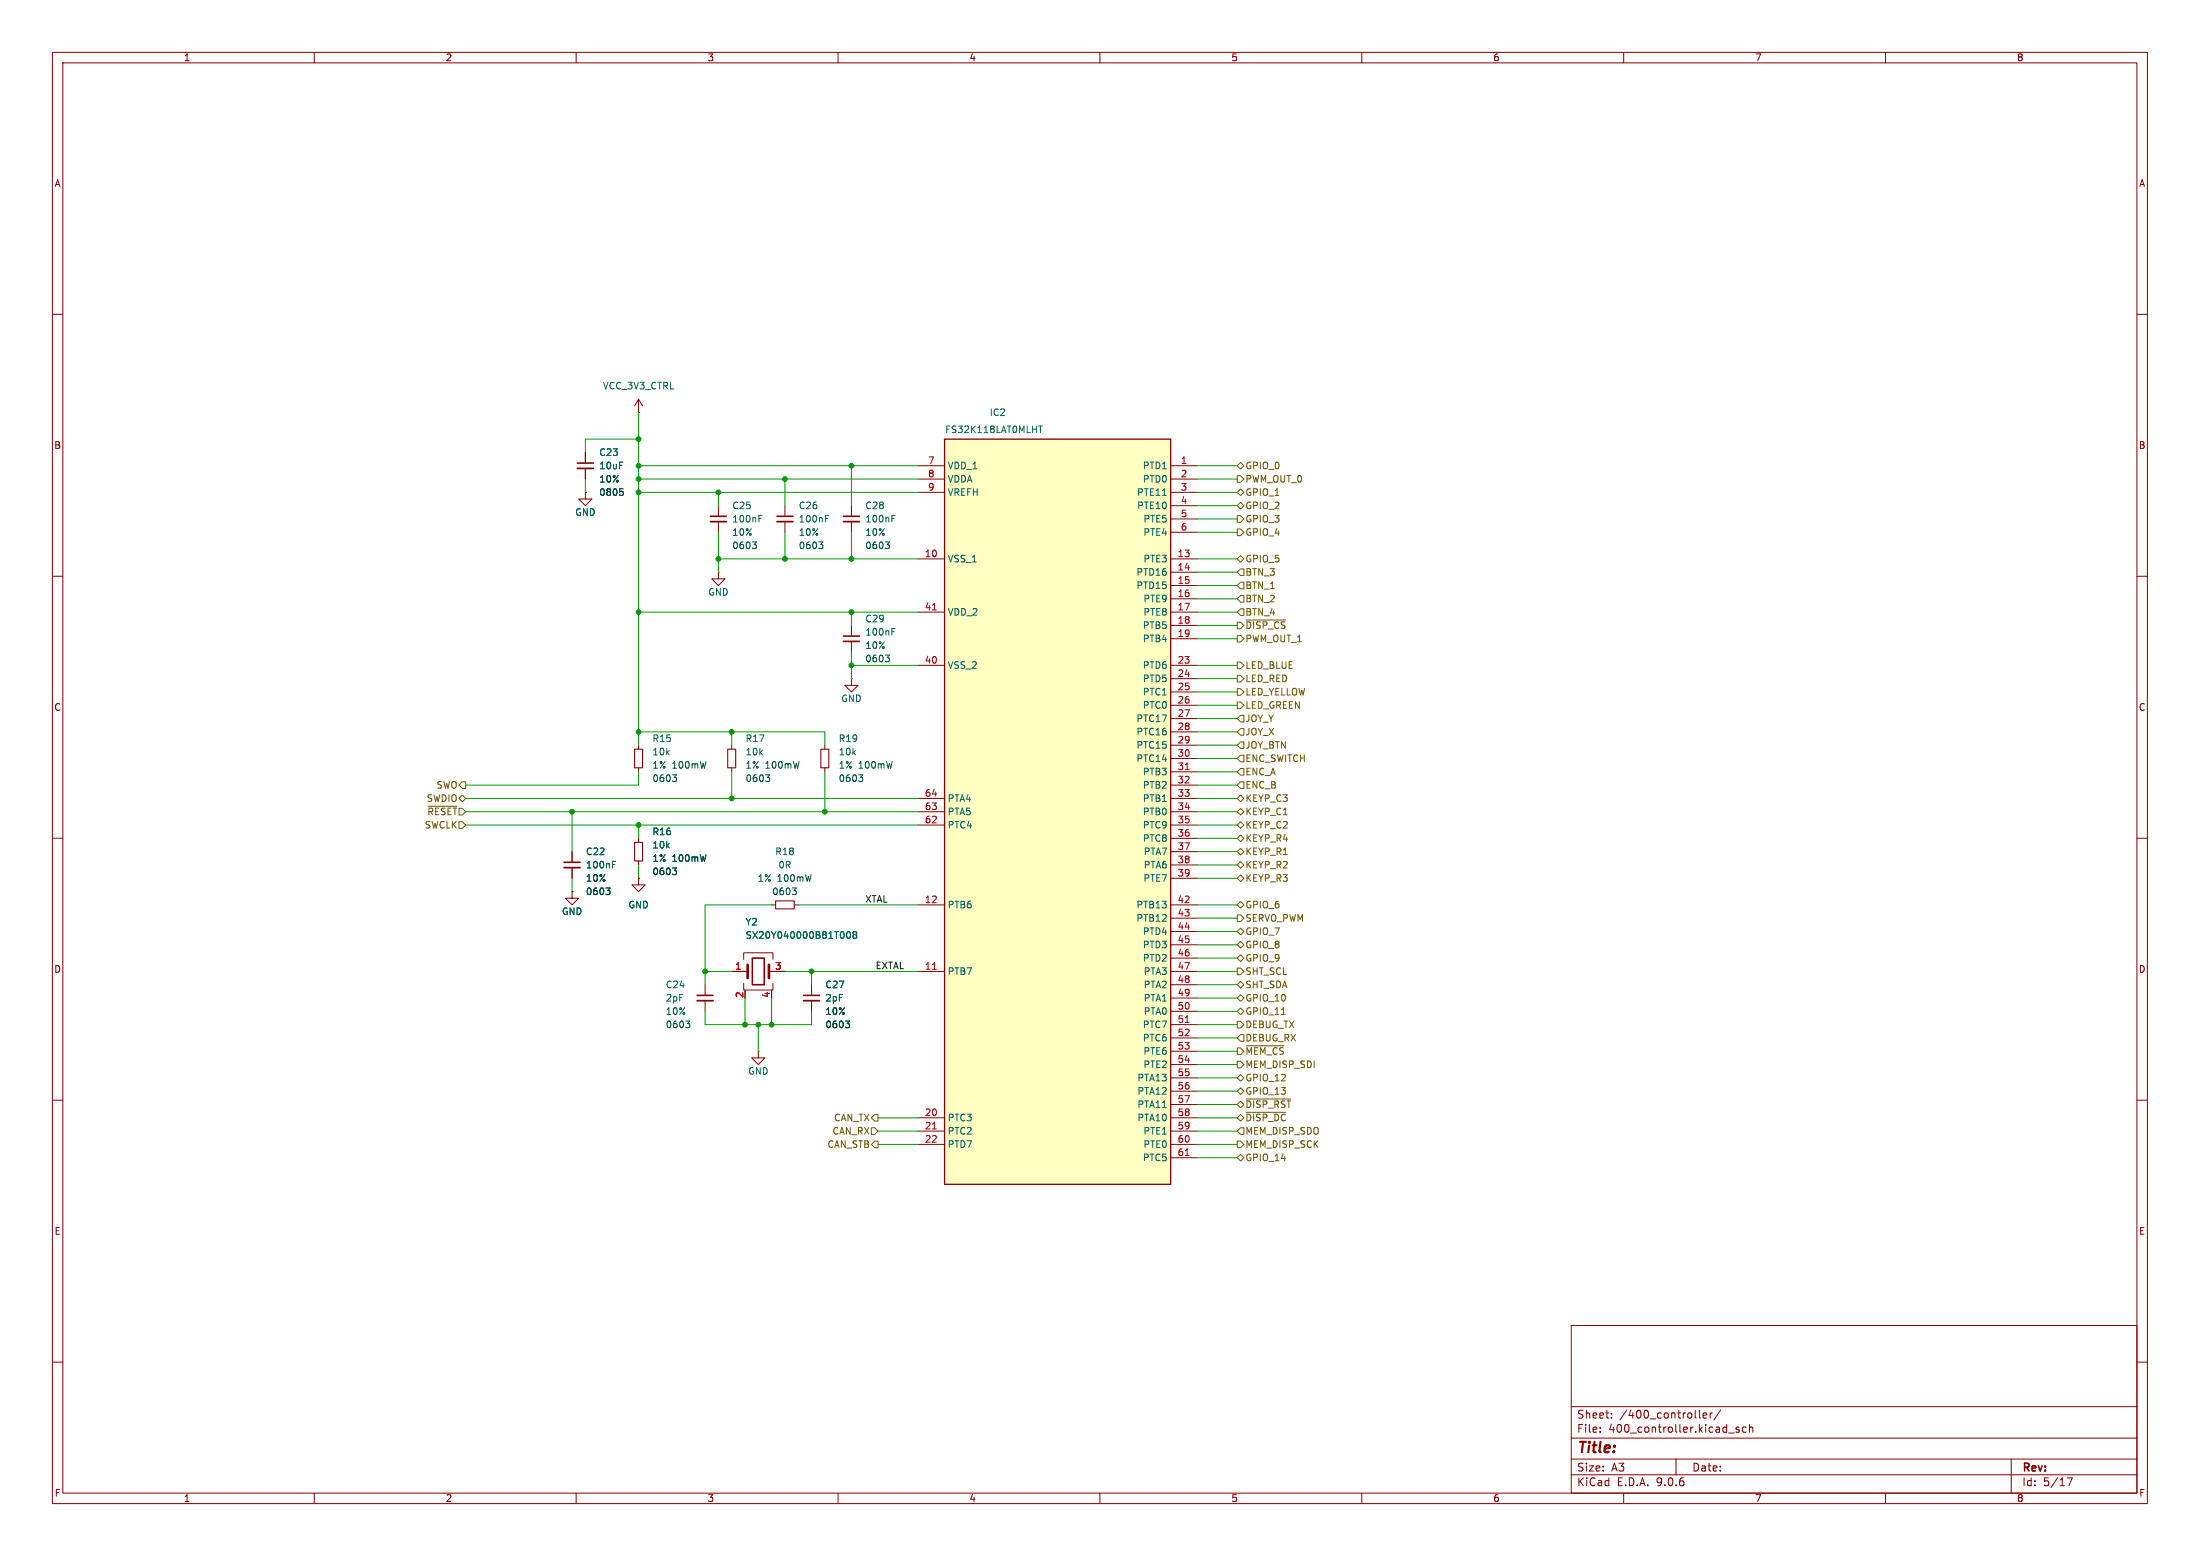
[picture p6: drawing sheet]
<svg xmlns="http://www.w3.org/2000/svg" width="297mm" height="210mm" viewBox="0 0 297 210" stroke-linecap="round" stroke-linejoin="round" font-family="sans-serif">
<g fill="none" stroke="#840000" stroke-width=".14">
<path d="M7.1 7.1h282.8v195.8h-282.8zM8.5 8.5h280v193h-280zM42.4 7.1v1.4M77.8 7.1v1.4M113.1 7.1v1.4M148.5 7.1v1.4M183.8 7.1v1.4M219.2 7.1v1.4M254.6 7.1v1.4M7.1 42.4h1.4M288.5 42.4h1.4M7.1 77.8h1.4"/>
<path d="M97 77.2v.9h-.9l.9 .9 .9-.9h-.9M97 77.2h.1M97 68.2v1.5M97 70.4v1.4M106 68.2v1.5M106 70.4v1.4M114.9 68.2v1.5M114.9 70.4v1.4M288.5 77.8h1.4M114.9 91.6v.9h-.9l.9 .9 .9-.9h-.9M114.9 91.6h.1M114.9 84.4v1.4"/>
<path d="M114.9 86.6v1.4M7.1 113.1h1.4M77.2 114.9v1.5M77.2 117.1v1.4M85.7 101.1h1v2.5h-1zM85.7 113.7h1v2.5h-1zM86.2 118.5v.9h.9l-.9 .9-.9-.9h.9M86.2 118.5h.1M86.2 100.6v.5M86.2 103.6v.6M86.2 113.1v.6M86.2 116.2v.5"/>
<path d="M98.2 101.1h1.1v2.5h-1.1zM98.8 100.6v.5M98.8 103.6v.6M110.8 101.1h1.1v2.5h-1.1zM111.4 100.6v.5M111.4 103.6v.6M288.5 113.1h1.4M77.2 120.3v.9h-.9l.9 .9 .9-.9h-.9M77.2 120.3h.1M95.2 132.9v1.4M95.2 135.1v1.4M7.1 148.5h1.4"/>
<path d="M102.4 141.9v.9h.9l-.9 .9-.9-.9h.9M102.4 141.9h.1M288.5 148.5h1.4M212.1 178.9h76.4v22.6h-76.4zM7.1 183.8h1.4M212.1 199h76.4M212.1 196.9h76.4M212.1 194.1h76.4M212.1 189.9h76.4M216 193.2v.1M216 192.7v.1M217.5 191.3v.1"/>
<path d="M217.5 190.7v.1M226.3 196.9v2.1M229.4 190.3v.9l.2 .2M229.9 191l.5-.1v-.2h-.3l-.2 .1 .1 .6h.4M230.9 190.7v.7M231.2 190.7h-.2l-.1 .2M232.3 190.3l-.9 1.4M233.4 193.4h.8M234.8 192.7l-.3-.1-.1 .2v.1l.4 .1v.3h-.4M235.7 192.7l-.3-.1-.2 .2 .1 .5h.4M236.2 192.7l.1-.1 .3 .1v.6M236.2 192.2v1.1"/>
<path d="M271.5 196.9v4.6M279.1 199.5h.7l-.5 1M288.5 183.8h1.4M42.4 201.5v1.4M77.8 201.5v1.4M113.1 201.5v1.4M148.5 201.5v1.4M183.8 201.5v1.4M219.2 201.5v1.4M254.6 201.5v1.4"/>
</g>
<path d="M95.9 69.7h2.2M104.9 69.7h2.1M113.9 69.7h2.1M113.9 85.8h2.1M76.2 116.4h2.1M94.1 134.3h2.2" fill="none" stroke="#840000" stroke-width=".22"/>
<path d="M95.9 70.4h2.2M104.9 70.4h2.1M113.9 70.4h2.1M113.9 86.6h2.1M76.2 117.1h2.1M94.1 135.1h2.2" fill="none" stroke="#840000" stroke-width=".23"/>
<path d="M102.5 70h.3M102.5 69.6h.4M111.4 70h.3M111.4 69.6h.5M120.4 70h.3M120.4 69.6h.4M120.4 85.3h.3M120.4 84.8h.4M82.7 116.7h.3M82.7 116.3h.4" fill="none" stroke="#006464" stroke-width=".14"/>
<g fill="none" stroke="#004848" stroke-width=".14">
<path d="M101.6 73.1h.5l-.3 .4M101.9 73.5l.2 .2v.2l-.2 .1M110.5 73.1h.6l-.3 .4M110.9 73.5l.2 .2v.2l-.2 .1M119.5 73.1h.6l-.3 .4M119.9 73.5l.2 .2v.2l-.2 .1M119.5 88.4h.6l-.3 .4M119.9 88.8l.2 .1v.2l-.2 .2M81.8 119.8h.6l-.3 .4M90.8 104.6h.5l-.3 .3M90.8 117.2h.5l-.3 .3M91.2 104.9l.1 .2v.2l-.1 .2"/>
<path d="M91.2 117.5l.1 .2v.2l-.1 .1M103.3 104.6h.6l-.3 .3M103.7 104.9l.2 .2v.2l-.2 .2M115.9 104.6h.6l-.3 .3M116.3 104.9l.2 .2v.2l-.2 .2M82.2 120.2l.2 .2v.2l-.2 .1M92.6 137.8h.5l-.3 .3M93 138.1l.1 .2v.2l-.1 .2"/>
</g>
<path d="M127.5 59.3h30.5v100.5h-30.5z" fill="#ffffc2"/>
<path d="M127.5 59.3h30.5v100.5h-30.5z" fill="none" stroke="#840000" stroke-width=".18"/>
<g fill="none" stroke="#840000" stroke-width=".14">
<path d="M86.2 55.7h.1M86.2 53.9l-.5 .9M86.2 53.9l.5 .9M86.2 53.9v1.8M79 66.5v.9h-.9l.9 .8 .9-.8h-.9M79 66.5h.1M79 61.1v1.4M79 63.2v1.5M123.9 62.9h3.6M123.9 64.7h3.6M123.9 66.5h3.6M123.9 75.4h3.6"/>
<path d="M158 62.9h3.6M158 64.7h3.6M158 66.5h3.6M158 75.4h3.6M158 68.2h3.6M158 70h3.6M158 71.8h3.6M158 77.2h3.6M158 79h3.6M123.9 82.6h3.6M123.9 89.8h3.6M158 82.6h3.6"/>
<path d="M158 89.8h3.6M158 80.8h3.6M158 84.4h3.6M158 86.2h3.6M158 91.6h3.6M158 93.4h3.6M158 95.2h3.6M158 97h3.6M158 98.8h3.6M77.2 114.9v1.5M77.2 117.1v1.4M86.2 118.5h.1"/>
<path d="M86.2 113.1v.6M86.2 116.2v.5M123.9 107.8h3.6M123.9 109.6h3.6M123.9 111.4h3.6M158 107.8h3.6M158 109.6h3.6M158 111.4h3.6M158 100.6h3.6M158 102.4h3.6M158 104.2h3.6M158 106h3.6"/>
<path d="M158 113.1h3.6M158 114.9h3.6M158 116.7h3.6M158 118.5h3.6M77.2 120.3h.1M98.8 131.1h2.1M100.4 129.5v-.9h3.9v.9M100.4 132.7v.9h3.9v-.9M100.6 133.6v.2M103.8 131.1h2.2M104.2 122.1h.5M104.2 133.6v.2"/>
<path d="M104.7 121.6h2.5v1.1h-2.5zM107.2 122.1h.6M109.6 132.9v1.4M109.6 135.1v1.4M123.9 122.1h3.6M123.9 131.1h3.6M158 122.1h3.6M158 131.1h3.6M158 123.9h3.6M158 125.7h3.6M158 127.5h3.6M158 129.3h3.6"/>
<path d="M158 132.9h3.6M158 134.7h3.6M158 136.5h3.6M158 138.3h3.6M123.9 150.9h3.6M123.9 152.7h3.6M123.9 154.5h3.6M158 150.9h3.6M158 152.7h3.6M158 154.5h3.6M158 140.1h3.6M158 141.9h3.6"/>
<path d="M158 143.7h3.6M158 145.5h3.6M158 147.3h3.6M158 149.1h3.6M158 156.3h3.6"/>
</g>
<path d="M125.9 82.3h.5M160 103.9h.5M125.9 130.8h.5M160 138h.5M125.9 152.4h.5M160 156h.5" fill="none" stroke="#a90000" stroke-width=".14"/>
<path d="M140.2 57.5h.5M140.5 57.5v.9M82.7 116.7h.3M82.7 116.3h.4M114.4 125.8l.1-.1a.48 .48 0 0 1 .3 .5 .48 .48 0 0 1-.3 .4l-.2-.3zM115.3 126.1l-.1-.1 .1-.3h.2l.2 .2-.2 .2M115.3 126.1l-.1 .2v.3h.1h.3l.1-.1v-.2l-.2-.2M115.3 126.1h.2" fill="none" stroke="#006464" stroke-width=".14"/>
<path d="M77.9 62.5h2.2M101.6 129.3h1.6v3.6h-1.6zM108.5 134.3h2.1" fill="none" stroke="#840000" stroke-width=".22"/>
<path d="M77.9 63.2h2.2M108.5 135.1h2.1" fill="none" stroke="#840000" stroke-width=".23"/>
<path d="M83.7 66h.4M84 66.3l.1 .2v.2l-.1 .2M81.8 119.8h.6l-.3 .4M90.8 117.2h.5l-.3 .3M91.2 117.5l.1 .2v.2l-.1 .1M106.9 119.8h.6l-.3 .4M82.2 120.2l.2 .2v.2l-.2 .1M107.3 120.2l.2 .2v.2l-.2 .1M114.1 137.8h.6l-.3 .3M114.5 138.1l.2 .2v.2l-.2 .2" fill="none" stroke="#004848" stroke-width=".14"/>
<path d="M100.9 130.2v1.8M103.8 130.2v1.8" fill="none" stroke="#840000" stroke-width=".36"/>
<g fill="none" stroke="#725600" stroke-width=".14">
<path d="M167 64.2h.5l.4 .5-.4 .4h-.5zM167 66.5l.5-.5 .4 .5-.4 .4zM167 68.2l.5-.4 .4 .4-.4 .5zM167 71.4h.5l.4 .4-.4 .5h-.5zM167 69.6h.5l.4 .4-.4 .5h-.5zM167 62.9l.5-.5 .4 .5-.4 .4zM167 75.4l.5-.4 .4 .4-.4 .5zM167 77.2l.5-.4h.4v.9h-.4zM167.5 78.6h.4v.9h-.4l-.5-.5zM167 82.6l.5-.4h.4v.9h-.4zM167 85.8h.5l.4 .4-.4 .5h-.5zM167 84h.5l.4 .4-.4 .5h-.5z"/>
<path d="M167 89.4h.5l.4 .4-.4 .4h-.5zM167 91.1h.5l.4 .5-.4 .4h-.5zM167 92.9h.5l.4 .5-.4 .4h-.5zM167 80.8l.5-.4h.4v.9h-.4zM167 94.7h.5l.4 .5-.4 .4h-.5zM167.5 98.3h.4v.9h-.4l-.5-.4zM167.5 96.5h.4v.9h-.4l-.5-.4zM168.2 83.7h5.4M57.8 108.8h3.9M62 110.9h.4l.5 .5-.5 .4h-.4zM62.4 107.3l.5 .5-.5 .4-.4-.4zM62.4 105.5h.5v.9h-.5l-.4-.4z"/>
<path d="M167 111.4l.5-.5 .4 .5-.4 .4zM167 113.1l.5-.4 .4 .4-.4 .5zM167 107.8l.5-.5 .4 .5-.4 .4zM167 118.5l.5-.4 .4 .4-.4 .5zM167 116.7l.5-.4 .4 .4-.4 .5zM167 114.9l.5-.4 .4 .4-.4 .5zM167 100.6l.5-.5h.4v.9h-.4zM167 109.6l.5-.5 .4 .5-.4 .4zM167.5 105.5h.4v.9h-.4l-.5-.4zM167.5 101.9h.4v.9h-.4l-.5-.4zM167.5 103.7h.4v.9h-.4l-.5-.4zM167 122.1l.5-.4 .4 .4-.4 .5z"/>
<path d="M167 136.5l.5-.5 .4 .5-.4 .4zM167 137.8h.5l.4 .5-.4 .4h-.5zM167 129.3l.5-.4 .4 .4-.4 .5zM167 132.9l.5-.4 .4 .4-.4 .5zM167 125.7l.5-.4 .4 .4-.4 .5zM167 130.7h.5l.4 .4-.4 .5h-.5zM167 127.5l.5-.4 .4 .4-.4 .5zM167 123.5h.5l.4 .4-.4 .5h-.5zM167 134.7l.5-.4 .4 .4-.4 .4zM167.5 139.6h.4v.9h-.4l-.5-.4zM173 136.9h.5M117.6 152.2h.5l.4 .5-.4 .4h-.5z"/>
<path d="M117.6 154.5l.5-.5h.4v.9h-.4zM117.6 150.9l.5-.5h.4v.9h-.4zM167 154h.5l.4 .5-.4 .4h-.5zM167 156.3l.5-.5 .4 .5-.4 .4zM167 152.7l.5-.5h.4v.9h-.4zM167 150.9l.5-.5 .4 .5-.4 .4zM167 143.2h.5l.4 .5-.4 .4h-.5zM167 145.5l.5-.5 .4 .5-.4 .4zM167 147.3l.5-.5 .4 .5-.4 .4zM167 149.1l.5-.5 .4 .5-.4 .4zM167 141.4h.5l.4 .5-.4 .4h-.5zM168.2 150.1h5.4"/>
<path d="M168.2 148.3h6M168.2 141.1h5.1"/>
</g>
<g fill="none" stroke="#009600" stroke-width=".14">
<path d="M86.2 55.7v44.9M86.2 59.3h-7.2v1.8M79 64.7v1.8M86.2 62.9h37.7M86.2 64.7h37.7M86.2 66.5h37.7M97 75.4h26.9M97 66.5v1.7M97 71.8v5.4M106 64.7v3.5M106 71.8v3.6M114.9 62.9v5.3"/>
<path d="M114.9 71.8v3.6M161.6 75.4h5.4M161.6 62.9h5.4M161.6 64.7h5.4M161.6 70h5.4M161.6 68.2h5.4M161.6 66.5h5.4M161.6 71.8h5.4M161.6 79h5.4M161.6 77.2h5.4M86.2 82.6h37.7M86.2 98.8h25.2v1.8"/>
<path d="M98.8 98.8v1.8M114.9 89.8h9M114.9 82.6v1.8M114.9 88v3.6M161.6 80.8h5.4M161.6 91.6h5.4M161.6 95.2h5.4M161.6 93.4h5.4M161.6 89.8h5.4M161.6 97h5.4M161.6 82.6h5.4M161.6 98.8h5.4"/>
<path d="M161.6 86.2h5.4M161.6 84.4h5.4M62.9 107.8h61M62.9 109.6h61M62.9 111.4h61M77.2 109.6v5.3M77.2 118.5v1.8M86.2 104.2v1.8h-23.3M86.2 111.4v1.7M86.2 116.7v1.8M98.8 104.2v3.6M111.4 104.2v5.4"/>
<path d="M161.6 106h5.4M161.6 107.8h5.4M161.6 109.6h5.4M161.6 113.1h5.4M161.6 116.7h5.4M161.6 118.5h5.4M161.6 111.4h5.4M161.6 100.6h5.4M161.6 102.4h5.4M161.6 114.9h5.4M161.6 104.2h5.4M95.2 136.5v1.8h14.4v-1.8"/>
<path d="M95.2 131.1h3.6M100.6 134.7v3.6M102.4 138.3v3.6M104.2 122.1h-9v10.8M104.2 134.7v3.6M106 131.1h17.9M107.8 122.1h16.1M109.6 131.1v1.8M161.6 123.9h5.4M161.6 136.5h5.4M161.6 138.3h5.4M161.6 134.7h5.4"/>
<path d="M161.6 131.1h5.4M161.6 129.3h5.4M161.6 125.7h5.4M161.6 127.5h5.4M161.6 132.9h5.4M161.6 122.1h5.4M118.5 150.9h5.4M118.5 154.5h5.4M118.5 152.7h5.4M161.6 140.1h5.4M161.6 141.9h5.4M161.6 147.3h5.4"/>
<path d="M161.6 145.5h5.4M161.6 143.7h5.4M161.6 149.1h5.4M161.6 150.9h5.4M161.6 154.5h5.4M161.6 152.7h5.4M161.6 156.3h5.4"/>
</g>
<g fill="#009600" stroke="#009600" stroke-width=".14">
<circle cx="98.8" cy="98.8" r=".32"/>
<circle cx="86.2" cy="98.8" r=".32"/>
<circle cx="86.2" cy="82.6" r=".32"/>
<circle cx="77.2" cy="109.6" r=".32"/>
<circle cx="98.8" cy="107.8" r=".32"/>
<circle cx="86.2" cy="111.4" r=".32"/>
<circle cx="111.4" cy="109.6" r=".32"/>
<circle cx="95.2" cy="131.1" r=".32"/>
<circle cx="102.4" cy="138.3" r=".32"/>
<circle cx="104.2" cy="138.3" r=".32"/>
<circle cx="100.6" cy="138.3" r=".32"/>
<circle cx="109.6" cy="131.1" r=".32"/>
<circle cx="114.9" cy="75.4" r=".32"/>
<circle cx="106" cy="75.4" r=".32"/>
<circle cx="106" cy="64.7" r=".32"/>
<circle cx="97" cy="75.4" r=".32"/>
<circle cx="114.9" cy="89.8" r=".32"/>
<circle cx="114.9" cy="82.6" r=".32"/>
<circle cx="114.9" cy="62.9" r=".32"/>
<circle cx="97" cy="66.5" r=".32"/>
<circle cx="86.2" cy="59.3" r=".32"/>
<circle cx="86.2" cy="66.5" r=".32"/>
<circle cx="86.2" cy="64.7" r=".32"/>
<circle cx="86.2" cy="62.9" r=".32"/>
</g>
<text font-size="2" fill="#840000" x="212.8" y="196.5">Title:</text>
<g font-size="1.5" fill="#840000">
<text x="212.8" y="191.6">Sheet:</text>
<text x="218.6" y="191.6">/400_controller/</text>
<text x="212.8" y="193.5">File:</text>
<text x="217.1" y="193.5">400_controller.kicad_sch</text>
<text x="212.8" y="200.7">KiCad</text>
<text x="212.8" y="198.7">Size:</text>
<text x="217.5" y="198.7">A3</text>
<text x="218.3" y="200.7">E.D.A.</text>
<text x="223.7" y="200.7">9.0.6</text>
<text x="228.4" y="198.7">Date:</text>
<text x="272.9" y="198.9">Rev:</text>
<text x="272.9" y="200.7">Id:</text>
<text x="275.8" y="200.7">5/17</text>
</g>
<g font-size="1.3" fill="#840000">
<text x="24.7" y="8.4">1</text>
<text x="60.1" y="8.4">2</text>
<text x="95.5" y="8.4">3</text>
<text x="130.8" y="8.4">4</text>
<text x="166.2" y="8.4">5</text>
<text x="201.5" y="8.4">6</text>
<text x="236.9" y="8.4">7</text>
<text x="272.2" y="8.4">8</text>
<text x="7.3" y="25.4">A</text>
<text x="288.7" y="25.4">A</text>
<text x="7.2" y="60.7">B</text>
<text x="288.7" y="60.7">B</text>
<text x="7.2" y="96.1">C</text>
<text x="288.7" y="96.1">C</text>
<text x="7.2" y="131.4">D</text>
<text x="288.7" y="131.4">D</text>
<text x="7.3" y="166.8">E</text>
<text x="288.7" y="166.8">E</text>
<text x="7.3" y="202.1">F</text>
<text x="24.7" y="202.9">1</text>
<text x="60.1" y="202.9">2</text>
<text x="95.5" y="202.9">3</text>
<text x="130.8" y="202.9">4</text>
<text x="166.2" y="202.9">5</text>
<text x="201.5" y="202.9">6</text>
<text x="236.9" y="202.9">7</text>
<text x="272.2" y="202.9">8</text>
<text x="288.7" y="202.1">F</text>
</g>
<g font-size="1.3" fill="#006464">
<text x="81.3" y="52.7">VCC_3V3_CTRL</text>
<text x="127.5" y="58.6">FS32K118LAT0MLHT</text>
<text x="133.5" y="56.3">IC2</text>
<text x="80.8" y="61.7">C23</text>
<text x="80.8" y="63.5">10uF</text>
<text x="127.9" y="63.5">VDD_1</text>
<text x="127.9" y="65.3">VDDA</text>
<text x="154.2" y="63.5">PTD1</text>
<text x="154.2" y="65.3">PTD0</text>
<text x="77.6" y="69.8">GND</text>
<text x="98.8" y="70.7">100nF</text>
<text x="98.8" y="68.9">C25</text>
<text x="107.8" y="70.7">100nF</text>
<text x="107.8" y="68.9">C26</text>
<text x="116.7" y="70.7">100nF</text>
<text x="116.7" y="68.9">C28</text>
<text x="127.9" y="67.1">VREFH</text>
<text x="153.4" y="67.1">PTE11</text>
<text x="153.4" y="68.9">PTE10</text>
<text x="154.3" y="70.7">PTE5</text>
<text x="127.9" y="76">VSS_1</text>
<text x="153.4" y="77.8">PTD16</text>
<text x="154.3" y="72.5">PTE4</text>
<text x="154.3" y="76">PTE3</text>
<text x="95.5" y="80.5">GND</text>
<text x="127.9" y="83.2">VDD_2</text>
<text x="153.4" y="79.6">PTD15</text>
<text x="154.3" y="81.4">PTE9</text>
<text x="154.3" y="83.2">PTE8</text>
<text x="116.7" y="85.9">100nF</text>
<text x="116.7" y="84.1">C29</text>
<text x="154.2" y="85">PTB5</text>
<text x="154.2" y="86.8">PTB4</text>
<text x="113.5" y="94.9">GND</text>
<text x="127.9" y="90.4">VSS_2</text>
<text x="154.2" y="90.4">PTD6</text>
<text x="154.2" y="92.2">PTD5</text>
<text x="154.2" y="94">PTC1</text>
<text x="154.2" y="95.8">PTC0</text>
<text x="88" y="100.3">R15</text>
<text x="100.6" y="100.3">R17</text>
<text x="113.2" y="100.3">R19</text>
<text x="153.4" y="97.6">PTC17</text>
<text x="153.4" y="99.4">PTC16</text>
<text x="153.4" y="101.2">PTC15</text>
<text x="88" y="102.1">10k</text>
<text x="100.6" y="102.1">10k</text>
<text x="113.2" y="102.1">10k</text>
<text x="153.4" y="103">PTC14</text>
<text x="154.2" y="104.8">PTB3</text>
<text x="154.2" y="106.6">PTB2</text>
<text x="88" y="112.9">R16</text>
<text x="127.9" y="108.4">PTA4</text>
<text x="127.9" y="110.2">PTA5</text>
<text x="127.9" y="112">PTC4</text>
<text x="154.2" y="108.4">PTB1</text>
<text x="154.2" y="110.2">PTB0</text>
<text x="154.2" y="112">PTC9</text>
<text x="154.2" y="113.8">PTC8</text>
<text x="79" y="117.4">100nF</text>
<text x="79" y="115.6">C22</text>
<text x="88" y="114.7">10k</text>
<text x="104.6" y="115.6">R18</text>
<text x="105" y="117.4">0R</text>
<text x="154.3" y="119.1">PTE7</text>
<text x="154.3" y="115.6">PTA7</text>
<text x="154.3" y="117.4">PTA6</text>
<text x="75.8" y="123.6">GND</text>
<text x="84.8" y="122.7">GND</text>
<text x="100.6" y="125">Y2</text>
<text x="127.9" y="122.7">PTB6</text>
<text x="153.4" y="122.7">PTB13</text>
<text x="153.4" y="124.5">PTB12</text>
<text x="100.6" y="126.8">SX20Y040000B81T008</text>
<text x="127.9" y="131.7">PTB7</text>
<text x="154.2" y="126.3">PTD4</text>
<text x="154.2" y="128.1">PTD3</text>
<text x="154.2" y="129.9">PTD2</text>
<text x="154.3" y="131.7">PTA3</text>
<text x="89.8" y="135.3">2pF</text>
<text x="89.8" y="133.5">C24</text>
<text x="111.4" y="135.3">2pF</text>
<text x="111.4" y="133.5">C27</text>
<text x="154.3" y="133.5">PTA2</text>
<text x="154.3" y="135.3">PTA1</text>
<text x="154.3" y="137.1">PTA0</text>
<text x="154.2" y="138.9">PTC7</text>
<text x="154.2" y="140.7">PTC6</text>
<text x="154.3" y="142.5">PTE6</text>
<text x="100.9" y="145.2">GND</text>
<text x="153.5" y="146.1">PTA13</text>
<text x="153.5" y="147.9">PTA12</text>
<text x="153.5" y="149.7">PTA11</text>
<text x="154.3" y="144.3">PTE2</text>
<text x="127.9" y="151.5">PTC3</text>
<text x="127.9" y="153.3">PTC2</text>
<text x="127.9" y="155.1">PTD7</text>
<text x="153.5" y="151.5">PTA10</text>
<text x="154.3" y="153.3">PTE1</text>
<text x="154.3" y="155.1">PTE0</text>
<text x="154.2" y="156.9">PTC5</text>
</g>
<g font-size="1.3" fill="#004848">
<text x="80.8" y="65.3">10%</text>
<text x="80.8" y="67.1">0805</text>
<text x="98.8" y="72.5">10%</text>
<text x="98.8" y="74.2">0603</text>
<text x="107.8" y="72.5">10%</text>
<text x="107.8" y="74.2">0603</text>
<text x="116.7" y="72.5">10%</text>
<text x="116.7" y="74.2">0603</text>
<text x="116.7" y="87.7">10%</text>
<text x="116.7" y="89.5">0603</text>
<text x="88" y="103.9">1%</text>
<text x="88" y="105.7">0603</text>
<text x="90.7" y="103.9">100mW</text>
<text x="100.6" y="103.9">1%</text>
<text x="100.6" y="105.7">0603</text>
<text x="103.3" y="103.9">100mW</text>
<text x="113.2" y="103.9">1%</text>
<text x="113.2" y="105.7">0603</text>
<text x="115.9" y="103.9">100mW</text>
<text x="79" y="119.1">10%</text>
<text x="88" y="116.5">1%</text>
<text x="88" y="118.2">0603</text>
<text x="90.7" y="116.5">100mW</text>
<text x="102.2" y="119.1">1%</text>
<text x="104.9" y="119.1">100mW</text>
<text x="79" y="120.9">0603</text>
<text x="104.2" y="120.9">0603</text>
<text x="89.8" y="137.1">10%</text>
<text x="111.4" y="137.1">10%</text>
<text x="89.8" y="138.9">0603</text>
<text x="111.4" y="138.9">0603</text>
</g>
<g font-size="1.3" fill="#a90000">
<text x="125.2" y="62.7">7</text>
<text x="125.2" y="64.5">8</text>
<text x="159.3" y="62.7">1</text>
<text x="159.3" y="64.5">2</text>
<text x="125.2" y="66.3">9</text>
<text x="159.3" y="66.3">3</text>
<text x="159.3" y="68.1">4</text>
<text x="159.3" y="69.9">5</text>
<text x="159.3" y="71.7">6</text>
<text x="124.8" y="75.3">10</text>
<text x="158.9" y="75.3">13</text>
<text x="158.9" y="77">14</text>
<text x="124.8" y="82.4">41</text>
<text x="158.9" y="78.8">15</text>
<text x="158.9" y="80.6">16</text>
<text x="158.9" y="82.4">17</text>
<text x="124.8" y="89.6">40</text>
<text x="158.9" y="84.2">18</text>
<text x="158.9" y="86">19</text>
<text x="158.9" y="89.6">23</text>
<text x="158.9" y="91.4">24</text>
<text x="158.9" y="93.2">25</text>
<text x="158.9" y="95">26</text>
<text x="158.9" y="96.8">27</text>
<text x="158.9" y="98.6">28</text>
<text x="158.9" y="100.4">29</text>
<text x="124.8" y="107.6">64</text>
<text x="158.9" y="102.2">30</text>
<text x="158.9" y="104">31</text>
<text x="158.9" y="105.8">32</text>
<text x="158.9" y="107.6">33</text>
<text x="124.8" y="109.4">63</text>
<text x="124.8" y="111.2">62</text>
<text x="158.9" y="109.4">34</text>
<text x="158.9" y="111.2">35</text>
<text x="158.9" y="113">36</text>
<text x="158.9" y="114.8">37</text>
<text x="158.9" y="116.6">38</text>
<text x="158.9" y="118.4">39</text>
<text x="124.8" y="121.9">12</text>
<text x="158.9" y="121.9">42</text>
<text x="158.9" y="123.7">43</text>
<text x="158.9" y="125.5">44</text>
<text x="99.2" y="130.9">1</text>
<text x="104.6" y="130.9">3</text>
<text x="124.8" y="130.9">11</text>
<text x="158.9" y="127.3">45</text>
<text x="158.9" y="129.1">46</text>
<text x="158.9" y="130.9">47</text>
<text x="100.4" y="134.8" transform="rotate(-90 100.4 134.8)">2</text>
<text x="104" y="134.8" transform="rotate(-90 104 134.8)">4</text>
<text x="158.9" y="132.7">48</text>
<text x="158.9" y="134.5">49</text>
<text x="158.9" y="136.3">50</text>
<text x="158.9" y="138.1">51</text>
<text x="158.9" y="139.9">52</text>
<text x="158.9" y="141.7">53</text>
<text x="158.9" y="143.5">54</text>
<text x="158.9" y="145.3">55</text>
<text x="158.9" y="147.1">56</text>
<text x="158.9" y="148.9">57</text>
<text x="124.8" y="150.7">20</text>
<text x="124.8" y="152.5">21</text>
<text x="124.8" y="154.3">22</text>
<text x="158.9" y="150.7">58</text>
<text x="158.9" y="152.5">59</text>
<text x="158.9" y="154.3">60</text>
<text x="158.9" y="156.1">61</text>
</g>
<g font-size="1.3" fill="#725600">
<text x="168.1" y="65.3">PWM_OUT_0</text>
<text x="168.1" y="63.5">GPIO_0</text>
<text x="168.1" y="67.1">GPIO_1</text>
<text x="168.1" y="68.9">GPIO_2</text>
<text x="168.1" y="70.7">GPIO_3</text>
<text x="168.1" y="72.5">GPIO_4</text>
<text x="168.1" y="76">GPIO_5</text>
<text x="168.1" y="77.8">BTN_3</text>
<text x="168.1" y="83.2">BTN_4</text>
<text x="168.1" y="79.6">BTN_1</text>
<text x="168.1" y="81.4">BTN_2</text>
<text x="168.1" y="86.8">PWM_OUT_1</text>
<text x="168.1" y="85">~{DISP_CS}</text>
<text x="168.1" y="90.4">LED_BLUE</text>
<text x="168.1" y="92.2">LED_RED</text>
<text x="168.1" y="94">LED_YELLOW</text>
<text x="168.1" y="95.8">LED_GREEN</text>
<text x="168.1" y="99.4">JOY_X</text>
<text x="168.1" y="101.2">JOY_BTN</text>
<text x="168.1" y="97.6">JOY_Y</text>
<text x="58.9" y="106.6">SWO</text>
<text x="168.1" y="106.6">ENC_B</text>
<text x="168.1" y="103">ENC_SWITCH</text>
<text x="168.1" y="104.8">ENC_A</text>
<text x="57.3" y="112">SWCLK</text>
<text x="57.5" y="108.4">SWDIO</text>
<text x="57.6" y="110.2">~{RESET}</text>
<text x="168.1" y="112">KEYP_C2</text>
<text x="168.1" y="113.8">KEYP_R4</text>
<text x="168.1" y="108.4">KEYP_C3</text>
<text x="168.1" y="110.2">KEYP_C1</text>
<text x="168.1" y="119.1">KEYP_R3</text>
<text x="168.1" y="117.4">KEYP_R2</text>
<text x="168.1" y="115.6">KEYP_R1</text>
<text x="168.1" y="122.7">GPIO_6</text>
<text x="168.1" y="124.5">SERVO_PWM</text>
<text x="168.1" y="129.9">GPIO_9</text>
<text x="168.1" y="126.3">GPIO_7</text>
<text x="168.1" y="131.7">SHT_SCL</text>
<text x="168.1" y="128.1">GPIO_8</text>
<text x="168.1" y="137.1">GPIO_11</text>
<text x="168.1" y="133.5">SHT_SDA</text>
<text x="168.1" y="135.3">GPIO_10</text>
<text x="168.1" y="140.7">DEBUG_RX</text>
<text x="168.1" y="142.5">~{MEM_CS}</text>
<text x="168.1" y="138.9">DEBUG_TX</text>
<text x="168.1" y="144.3">MEM_DISP_SDI</text>
<text x="168.1" y="146.1">GPIO_12</text>
<text x="168.1" y="147.9">GPIO_13</text>
<text x="168.1" y="149.7">~{DISP_RST}</text>
<text x="111.6" y="155.1">CAN_STB</text>
<text x="112.3" y="153.3">CAN_RX</text>
<text x="112.5" y="151.5">CAN_TX</text>
<text x="168.1" y="155.1">MEM_DISP_SCK</text>
<text x="168.1" y="153.3">MEM_DISP_SDO</text>
<text x="168.1" y="151.5">~{DISP_DC}</text>
<text x="168.1" y="156.9">GPIO_14</text>
</g>
<g font-size="1.3" fill="#0f0f0f">
<text x="116.7" y="121.9">XTAL</text>
<text x="118.1" y="130.9">EXTAL</text>
</g>
</svg>
